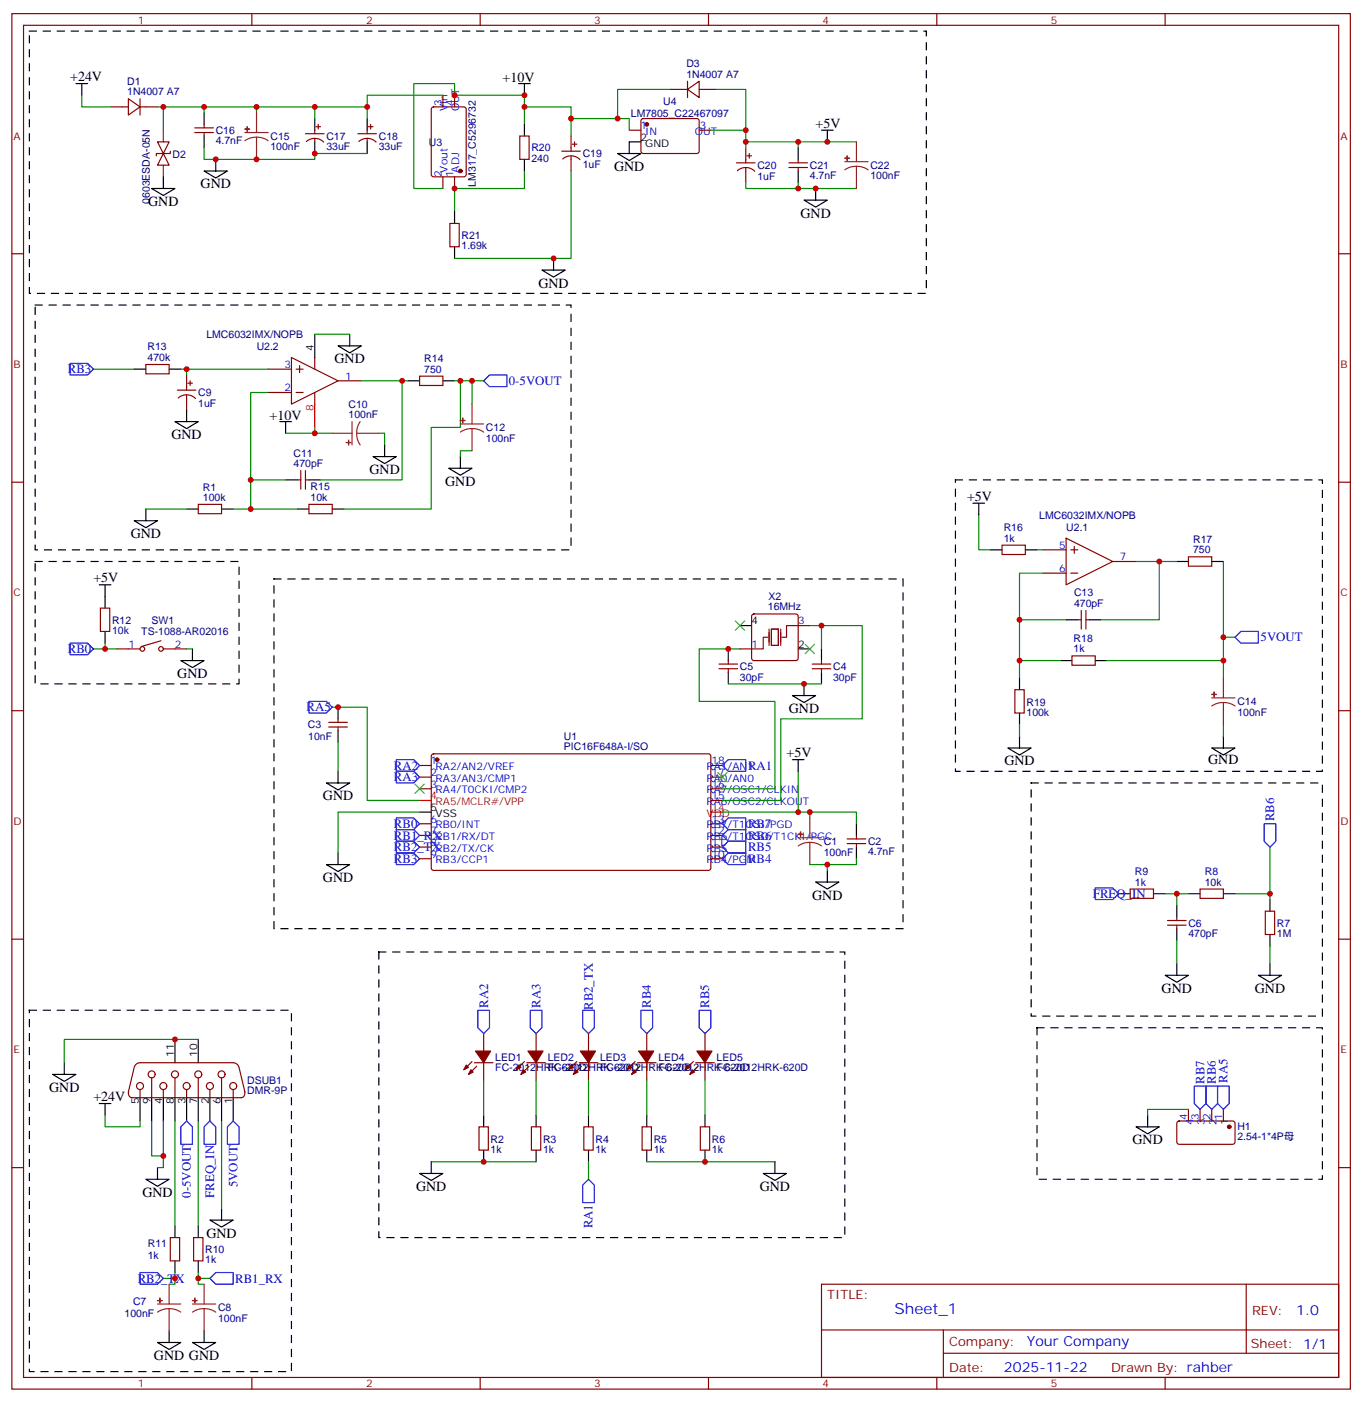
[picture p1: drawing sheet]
<svg xmlns="http://www.w3.org/2000/svg" width="412mm" height="424mm" viewBox="0 0 412 424" stroke-linecap="round" stroke-linejoin="round" font-family="sans-serif">
<g fill="none" stroke="#870000" stroke-width=".35">
<path d="M3.6 4.1h405.3v416.3h-405.3zM7.1 7.7h398.3v409.2h-398.3zM76.3 4.1v3.6M145.4 4.1v3.6M214.6 4.1v3.6M283.7 4.1v3.6M352.8 4.1v3.6M33.6 32.3h5.3M38.9 29.9l3.5 2.4-3.5 2.5zM42.4 29.9v4.9M42.4 32.3h5.3M59 38.7h5.6"/>
<path d="M61.8 37.6v1.1M95.3 39.4v1.1M95.7 38.3h1.4M96.4 37.6v1.5M111.2 39.4v1.1M111.5 38.3h1.5M112.3 37.6v1.5M130.8 32.6l.5-.3h9.2l.6 .5 .1 20-.5 .7h-9.4l-.6-.4-.1-20zM134.1 28.8v3.5M137.7 28.8v3.5M190.6 39.4h3.5M194.3 36.1l.5-.2h16.5l.4 .7v9.4l-.7 .5-16.5-.1-.4-.6v-9.2z"/>
<path d="M202.9 27.1h5.3M208.2 27.1l3.5-2.5v4.9zM208.2 24.6v4.9M211.7 39.4h3.6M211.7 27.1h5.3M47.7 42.9h3.5l-1.7 3.6zM49.5 46.5l1.7 3.5h-3.5zM51.6 45.8v.7h-4.3v.7M59 40.1h5.6M61.8 40.1v1.1M92.5 40.5h5.6M92.8 42.8a3.8 3.8 0 0 1 5.2 .2"/>
<path d="M95.3 41.9v1M108.4 40.5h5.6M108.7 42.8a3.8 3.8 0 0 1 5.2 .2M111.2 41.9v1M134.1 53.5v3.5M137.7 53.5v3.5M157.4 41.2h2.8v7h-2.8zM170.1 45.8h5.7M170.4 48.1a3.8 3.8 0 0 1 5.2 .2M172.9 41.2v4.6M172.9 47.2v4.6M173.3 43.6h1.4"/>
<path d="M174 42.9v1.4M223 49.3h5.7M223.3 51.7a3.8 3.8 0 0 1 5.3 .1M225.8 44.7v4.6M225.8 50.7v4.6M226.2 47.2h1.4M226.9 46.5v1.4M238.9 49.3h5.6M238.9 50.7h5.6M241.7 48.2v1.1M241.7 50.7v1.1M3.6 76.8h3.5"/>
<path d="M136.2 67.6h2.9v7.1h-2.9zM405.4 76.8h3.5M44.2 110.3h7v2.8h-7zM53.7 118.1h5.6M56.5 113.5v4.6M56.5 119.5v4.6M56.9 116h1.4M57.6 115.3v1.4M81.2 118.8h7.1M81.2 111.7h7.1M88.3 108.2l14.1 7.1-14.1 7zM89.7 118.8h2.1"/>
<path d="M89.7 111.7h2.1M90.7 110.7v2.1M95.3 108.2v3.5M95.3 118.8v3.5M102.4 115.3h7M127.1 113.8h7v2.9h-7zM54 120.5a3.8 3.8 0 0 1 5.2 .1M3.6 145.9h3.5M60 152.6h7.1v2.9h-7.1zM90 145.2h1.1M91.1 142.4v5.7M92.5 142.4v5.7"/>
<path d="M92.5 145.2h1.1M93.6 152.6h7v2.9h-7zM405.4 145.9h3.5M303.5 165h7v2.8h-7zM315.8 173.5h7.1M315.8 166.4h7.1M322.9 162.9l14.1 7-14.1 7.1zM324.3 173.5h2.1M324.3 166.4h2.1M325.3 165.3v2.2M337 169.9h7M359.9 168.5h7.1v2.8h-7.1z"/>
<path d="M30.4 184h2.8v7.1h-2.8zM35.3 196.4h7.1M48.8 193.9l-6 1.8M49.5 196.4h7M220.6 199.9v1.1M224.1 196.4h3.5M227.8 186l.5-.2h12.7l.5 .2 .2 .5v12.7l-.2 .5-.5 .2h-12.7l-.5-.2-.2-.5v-12.7zM241.7 189.3h3.6M248.8 199.9v1.1M324.6 198.5h7.1v2.8h-7.1zM326.4 187.6h1M327.4 184.7v5.7"/>
<path d="M328.9 184.7v5.7M328.9 187.6h1M3.6 215.1h3.5M99.6 218.6h5.6M102.4 217.6v1M217.7 202.4h5.7M217.7 201h5.7M220.6 202.4v1M246 202.4h5.6M246 201h5.6M248.8 202.4v1M307.3 208.7h2.9v7.1h-2.9z"/>
<path d="M405.4 215.1h3.5M99.6 220h5.6M102.4 220v1.1M127.1 231.7h3.5M127.1 235.2h3.5M127.1 238.7h3.5M130.8 228.3l.5-.2 83.5 .1 .5 .6-.1 34.2-.6 .4h-83.6l-.4-.7v-33.9zM215.3 231.7h3.5M215.3 235.2h3.5M215.3 238.7h3.5M127.1 249.3h3.5M127.1 252.8h3.5"/>
<path d="M127.1 256.4h3.5M127.1 259.9h3.5M215.3 249.3h3.5M215.3 252.8h3.5M215.3 256.4h3.5M215.3 259.9h3.5M215.3 242.3h3.5M256.5 255.3h5.7M256.5 253.9h5.7M259.4 252.8v1.1M259.4 255.3v1.1M342.3 269.1h7v2.8h-7z"/>
<path d="M353.6 280h5.6M353.6 278.6h5.6M356.4 277.5v1.1M356.4 280v1.1M363.4 269.1h7.1v2.8h-7.1zM383.2 275.8h2.8v7h-2.8zM3.6 284.2h3.5M405.4 284.2h3.5M146.5 312.8v5.3M162.3 312.8v5.3M178.2 312.8v5.3M195.9 312.8v5.3"/>
<path d="M213.5 312.8v5.3M39 330.3a1.31 1.31 0 0 0 1.1 1.9M39.9 332.2h33.2M40.6 323l-1.7 7.4M40.7 322.9a1.77 1.77 0 0 1 1.7-1.3h28.2a1.77 1.77 0 0 1 1.7 1.3M42.4 329.7v2.5M45.9 326.2v6M49.5 329.7v2.5M53 326.2v6M56.5 329.7v2.5M60 326.2v6M63.6 329.7v2.5"/>
<path d="M67.1 326.2v6M70.6 329.7v2.5M72.4 323l1.8 7.4M74.1 330.3a1.41 1.41 0 0 1-1.1 1.9M142.9 321.3l-2.4 2.4M143.7 321.6h5.6M144.4 322.7l-2.5 2.5M146.5 321.6v5.3M158.8 321.3l-2.4 2.4M159.5 321.6h5.7M160.2 322.7l-2.4 2.5M162.3 321.6v5.3"/>
<path d="M174.7 321.3l-2.5 2.4M175.4 321.6h5.6M176.1 322.7l-2.5 2.5M178.2 321.6v5.3M192.3 321.3l-2.4 2.4M193 321.6h5.7M193.7 322.7l-2.4 2.5M195.9 321.6v5.3M210 321.3l-2.5 2.4M210.7 321.6h5.6M211.4 322.7l-2.5 2.5M213.5 321.6v5.3"/>
<path d="M356.6 339.5l.5-.2h16.5l.4 .7-.1 5.9-.6 .4h-16.5l-.4-.7v-5.6zM359.9 335.7v3.6M363.4 335.7v3.6M367 335.7v3.6M370.5 335.7v3.6M3.6 353.4h3.5M145.1 341h2.8v7.1h-2.8zM160.9 341h2.9v7.1h-2.9zM176.8 341h2.8v7.1h-2.8zM194.5 341h2.8v7.1h-2.8zM212.1 341h2.8v7.1h-2.8zM405.4 353.4h3.5"/>
<path d="M51.6 374.5h2.8v7.1h-2.8zM58.6 374.5h2.9v7.1h-2.9zM248.8 388.7h156.6v28.2h-156.6zM377.4 388.7v20.9M76.3 416.9v3.5M145.4 416.9v3.5M214.6 416.9v3.5M248.8 402.5h156.5M283.7 416.9v3.5M285.7 409.6h119.6M285.7 402.5v14.1M352.8 416.9v3.5"/>
<circle cx="43.1" cy="196.4" r=".71"/>
<circle cx="48.8" cy="196.4" r=".71"/>
<circle cx="42.4" cy="328.7" r="1.06"/>
<circle cx="45.9" cy="325.2" r="1.06"/>
<circle cx="49.5" cy="328.7" r="1.06"/>
<circle cx="53" cy="325.2" r="1.06"/>
<circle cx="56.5" cy="328.7" r="1.06"/>
<circle cx="60" cy="325.2" r="1.06"/>
<circle cx="63.6" cy="328.7" r="1.06"/>
<circle cx="67.1" cy="325.2" r="1.06"/>
<circle cx="70.6" cy="328.7" r="1.06"/>
</g>
<g fill="#870000" stroke="#870000" stroke-width=".35">
<path d="M142.6 323.7l.7 .7-1.4 .8z"/>
<path d="M141.2 322.3l.7 .7-1.4 .7z"/>
<path d="M144 318.1h4.6l-2.1 3.5z"/>
<path d="M158.5 323.7l.7 .7-1.4 .8z"/>
<path d="M157.1 322.3l.7 .7-1.4 .7z"/>
<path d="M159.9 318.1h4.6l-2.2 3.5z"/>
<path d="M174.3 323.7l.7 .7-1.4 .8z"/>
<path d="M172.9 322.3l.7 .7-1.4 .7z"/>
<path d="M175.8 318.1h4.5l-2.1 3.5z"/>
<path d="M192 323.7l.7 .7-1.4 .8z"/>
<path d="M190.6 322.3l.7 .7-1.4 .7z"/>
<path d="M193.4 318.1h4.6l-2.1 3.5z"/>
<path d="M209.6 323.7l.7 .7-1.4 .8z"/>
<path d="M208.2 322.3l.7 .7-1.4 .7z"/>
<path d="M211 318.1h4.6l-2.1 3.5z"/>
<circle cx="132.4" cy="229.9" r=".53"/>
<circle cx="372.3" cy="341" r=".53"/>
<circle cx="139.4" cy="51.8" r=".53"/>
<circle cx="195.9" cy="37.6" r=".53"/>
</g>
<path d="M95.3 122.3v7.1M127.1 242.3h3.5M215.3 245.8h3.5" fill="none" stroke="#f00" stroke-width=".35"/>
<g fill="none" stroke="#000" stroke-width=".35">
<path d="M23 25.3h3.5M24.8 25.3v3.5M61.8 34.1v3.5M95.3 35.9v3.5M111.2 35.9v3.5M157.1 25.3h3.5M158.8 25.3v3.5M158.8 37.6v3.6M248.8 39.4h3.5M250.5 39.4v3.5M45.9 57h7.1l-3.5 2.2zM49.5 53.5v3.5"/>
<path d="M61.8 51.8h7.1l-3.6 2.1zM61.8 41.2v3.5M65.3 48.2v3.6M95.3 42.9v3.6M111.2 42.9v3.6M158.8 48.2v3.6M187 46.5h7.1l-3.5 2.1zM194.1 42.9h-3.5v3.6M241.7 44.7v3.5M241.7 51.8v3.5M247 57v3.6M137.7 64.1v3.5"/>
<path d="M137.7 74.7v3.5M167.6 78.2v3.5M243.5 60.6h7l-3.5 2.1zM164.1 81.7h7.1l-3.6 2.2zM40.6 111.7h3.6M51.2 111.7h3.6M95.3 101.1v7.1M102.4 104.7h7l-3.5 2.1zM105.9 101.1v3.6M123.5 115.3h3.6M134.1 115.3h3.6M53 127.6h7l-3.5 2.1z"/>
<path d="M56.5 124.1v3.5M84.7 127.6h3.6M86.5 127.6v3.5M113 138.2h7l-3.5 2.1zM116.5 134.7v3.5M139.4 138.2v3.5M40.6 157.6h7.1l-3.5 2.1zM44.2 154.1v3.5M56.5 154.1h3.5M67.1 154.1h3.5M86.5 145.2h3.5M90 154.1h3.6"/>
<path d="M93.6 145.2h3.5M100.6 154.1h3.5M135.9 141.7h7l-3.5 2.1zM294.6 152.3h3.6M296.4 152.3v3.5M30.1 177h3.5M31.8 177v7M299.9 166.4h3.6M310.5 166.4h3.5M356.4 169.9h3.5M367 169.9h3.5M31.8 191.1v3.5"/>
<path d="M54.8 199.9h7l-3.5 2.1zM58.3 196.4v3.5M220.6 196.4v3.5M224.1 189.3h3.5M241.7 196.4h3.6M248.8 196.4v3.5M321.1 199.9h3.5M322.9 187.6h3.5M329.9 187.6h3.5M331.7 199.9h3.5M102.4 214v3.6M220.6 203.4v3.6"/>
<path d="M240 210.5h7l-3.5 2.1zM243.5 207v3.5M248.8 203.4v3.6M308.8 205.2v3.5M308.8 215.8v3.5M98.8 237h7.1l-3.5 2.1zM102.4 221.1v3.5M102.4 233.4v3.6M240 229.9h3.5M241.7 229.9v3.5M305.2 226.4h7.1l-3.5 2.1zM308.8 222.8v3.6"/>
<path d="M367 226.4h7l-3.5 2.1zM370.5 222.8v3.6M102.4 258.1v3.6M127.1 245.8h3.5M259.4 249.3v3.5M259.4 256.4v3.5M98.8 261.7h7.1l-3.5 2.1zM247 266.9h7.1l-3.6 2.2zM250.5 263.4v3.5M338.7 270.5h3.6M349.3 270.5h3.5M356.4 274v3.5"/>
<path d="M359.9 270.5h3.5M370.5 270.5h3.5M384.6 272.2v3.6M352.8 295.2h7.1l-3.5 2.1zM356.4 281.1v3.5M356.4 291.6v3.6M381.1 295.2h7l-3.5 2.1zM384.6 282.8v3.5M384.6 291.6v3.6M53 314.6v7M60 314.6v7M15.9 325.2h7.1l-3.5 2.1z"/>
<path d="M19.5 321.6v3.6M30.1 334h3.5M31.8 334v3.5M42.4 332.2v7.1M45.9 332.2v7.1M49.5 332.2v7.1M53 332.2v7.1M56.5 332.2v7.1M60 332.2v7.1M63.6 332.2v7.1M67.1 332.2v7.1M70.6 332.2v7.1"/>
<path d="M146.5 337.5v3.5M162.3 337.5v3.5M178.2 337.5v3.5M195.9 337.5v3.5M213.5 337.5v3.5M347.6 337.5v3.5M44.2 356.9h7l-3.5 2.1zM47.7 353.4v3.5M127.1 355.1h7l-3.5 2.2zM130.6 351.6v3.5M146.5 348.1v3.5M162.3 348.1v3.5"/>
<path d="M178.2 348.1v3.5M195.9 348.1v3.5M213.5 348.1v3.5M231.1 355.1h7.1l-3.5 2.2zM234.7 351.6v3.5M344 341h7.1l-3.5 2.1zM53 371v3.5M60 371v3.5M63.6 369.3h7l-3.5 2.1zM67.1 365.7v3.6M53 381.6v3.5M60 381.6v3.5"/>
<path d="M47.7 406.3h7.1l-3.6 2.1zM51.2 402.8v3.5M58.3 406.3h7l-3.5 2.1zM61.8 402.8v3.5"/>
</g>
<g fill="none" stroke="#008700" stroke-width=".35">
<path d="M24.8 28.8v3.5h8.8M47.7 32.3h63.5v3.6M49.5 32.3v7.1M61.8 32.3v1.8M77.7 32.3v1.8M95.3 32.3v3.6M134.1 28.8h-22.9v3.5M158.8 37.6v-8.8h-21.1v-3.5h-12.4v31.7h8.8M158.8 32.3h14.1v8.9M172.9 35.9h17.7v3.5M202.9 27.1h-15.9v8.8M217 27.1h8.8v12.3h-10.5"/>
<path d="M225.8 39.4v5.3M61.8 44.7v3.5h33.5v-1.7h15.9M158.8 51.8v5.2h-21.1v7.1M172.9 51.8v26.4h-35.2M225.8 42.9h15.9v1.8M225.8 55.3v1.7h33.6M241.7 42.9h17.7M241.7 55.3v1.7M28.3 111.7h12.3M54.8 111.7h1.7v1.8M56.5 111.7h24.7M81.2 118.8h-5.3v26.4h10.6"/>
<path d="M95.3 101.1h10.6M109.4 115.3h12.4v29.9h-24.7M121.8 115.3h1.7M137.7 115.3h5.2v7M139.4 115.3v14.1h-8.8v24.7h-26.5M142.9 115.3h3.6M95.3 129.4v1.7h-8.8M95.3 131.1h5.3M114.7 131.1h1.8v3.6M142.9 136.4h-3.5v1.8M44.2 154.1h12.3M70.6 154.1h5.3"/>
<path d="M75.9 145.2v8.9h14.1M296.4 155.8v10.6h3.5M314 166.4h1.8M315.8 173.5h-7v14.1h14.1M344 169.9h7.1v17.7h-17.7M351.1 169.9h5.3M370.5 169.9v30h-35.3M28.3 196.4h3.5M31.8 194.6v1.8h3.5M56.5 196.4h1.8M224.1 196.4h-12.4v15.9h23v26.4h-15.9M245.3 189.3h3.5v7.1"/>
<path d="M248.8 189.3h12.3v28.3h-24.7v24.7h-17.6M308.8 187.6v12.3h12.3M308.8 199.9v5.3M370.5 199.9v5.3M370.5 192.9h3.5M100.6 214h10.6v28.3h15.9M220.6 207h28.2M308.8 219.3v3.5M370.5 219.3v3.5M102.4 224.6v8.8M241.7 233.4v12.4h-22.9M127.1 245.8h-24.7v12.3"/>
<path d="M241.7 245.8h17.7v3.5M245.3 245.8v1.7M259.4 259.9v1.8h-14.1M384.6 256.4v15.8M250.5 261.7v1.7M352.8 270.5h7.1M356.4 270.5v3.5M374 270.5h10.6M356.4 284.6v7M384.6 286.3v5.3M60 314.6h-40.5v7M31.8 337.5v3.5h10.6v-1.7"/>
<path d="M45.9 339.3v10.5h3.6M49.5 339.3v14.1h-1.8M53 339.3v31.7M60 339.3v31.7M67.1 339.3v26.4M146.5 326.9v10.6M162.3 326.9v10.6M178.2 326.9v10.6M195.9 326.9v10.6M213.5 326.9v10.6M359.9 335.7h-12.3v1.8M130.6 351.6h31.7"/>
<path d="M178.2 351.6v5.3M195.9 351.6h38.8M49.5 386.9h3.5M53 385.1v3.6h-1.8M60 385.1v3.6h1.8M60 386.9h3.6"/>
</g>
<path d="M222.7 187.9l2.8 2.8M225.5 187.9l-2.8 2.8M243.8 195l2.9 2.8M246.7 195l-2.9 2.8M125.7 237.3l2.8 2.8M128.5 237.3l-2.8 2.8M217.4 233.8l2.8 2.8M220.2 233.8l-2.8 2.8" fill="none" stroke="#3c3" stroke-width=".35"/>
<g fill="none" stroke="#00f" stroke-width=".35">
<path d="M21.2 110h5.3l1.8 1.7-1.8 1.8h-5.3zM146.5 115.3l1.7-1.8h5.3v3.5h-5.3zM21.2 194.6h5.3l1.8 1.8-1.8 1.8h-5.3zM374 192.9l1.8-1.8h5.3v3.5h-5.3zM93.6 212.3h5.2l1.8 1.7-1.8 1.8h-5.2zM120 229.9h5.3l1.8 1.8-1.8 1.7h-5.3zM120 233.4h5.3l1.8 1.8-1.8 1.8h-5.3zM218.8 231.7l1.8-1.8h5.2v3.5h-5.2zM120 254.6h5.3l1.8 1.8-1.8 1.7h-5.3zM120 251.1h5.3l1.8 1.7-1.8 1.8h-5.3zM120 247.5h5.3l1.8 1.8-1.8 1.8h-5.3zM120 258.1h5.3l1.8 1.8-1.8 1.8h-5.3z"/>
<path d="M218.8 256.4l1.8-1.8h5.2v3.5h-5.2zM218.8 259.9l1.8-1.8h5.2v3.6h-5.2zM218.8 252.8l1.8-1.7h5.2v3.5h-5.2zM218.8 249.3l1.8-1.8h5.2v3.6h-5.2zM382.8 249.3h3.6v5.3l-1.8 1.8-1.8-1.8zM331.7 268.7h5.3l1.7 1.8-1.7 1.7h-5.3zM144.7 305.8h3.5v5.2l-1.7 1.8-1.8-1.8zM160.6 305.8h3.5v5.2l-1.8 1.8-1.7-1.8zM176.5 305.8h3.5v5.2l-1.8 1.8-1.7-1.8zM194.1 305.8h3.5v5.2l-1.7 1.8-1.8-1.8zM211.7 305.8h3.6v5.2l-1.8 1.8-1.8-1.8zM56.5 339.3l1.8 1.7v5.3h-3.5v-5.3z"/>
<path d="M361.7 328.7h3.5v5.3l-1.8 1.7-1.7-1.7zM365.2 328.7h3.5v5.3l-1.7 1.7-1.8-1.7zM368.7 328.7h3.6v5.3l-1.8 1.7-1.8-1.7zM61.8 341l1.8-1.7 1.7 1.7v5.3h-3.5zM68.9 341l1.7-1.7 1.8 1.7v5.3h-3.5zM178.2 356.9l1.8 1.8v5.3h-3.5v-5.3zM42.4 385.1h5.3l1.8 1.8-1.8 1.8h-5.3zM65.3 385.1h5.3v3.6h-5.3l-1.7-1.8z"/>
</g>
<path d="M232.6 192.9h-1.5v3.5h-3.5M232.9 190.4v4.9M233.6 190.4h2.1v4.9h-2.1zM236.4 190.4v4.9M241.7 189.3h-3.5v3.6h-1.4" fill="none" stroke="#870012" stroke-width=".35"/>
<path d="M8.9 9.4h271.6v79.4h-271.6zM10.7 92.3h162.2v74.1h-162.2zM289.3 145.2h111.2v88.2h-111.2zM10.7 169.9h61.7v37.1h-61.7zM83 175.2h190.5v105.9h-190.5zM312.3 237h88.2v70.5h-88.2zM114.7 288.1h141.1v86.4h-141.1zM8.9 305.8h79.4v109.3h-79.4zM314 311h86.5v45.9h-86.5z" fill="none" stroke="#000" stroke-width=".35" stroke-dasharray="2.1 2.1"/>
<g fill="none" stroke="#8c2424" stroke-width=".35">
<path d="M49.5 39.4v3.5M77.7 34.1v6M49.5 50v3.5M74.2 40.1h7M77.7 41.5l1.8 .3 1.7 .8M77.7 41.5l-1.9 .3-1.6 .8M77.7 41.5v6.7M255.8 48.9h7.1M259.4 50.3l1.8 .3 1.7 .8M259.4 50.3l-1.9 .3-1.7 .8M259.4 42.9v6M259.4 50.3v6.7"/>
<path d="M100.6 131.1h6M106.6 127.6v7.1M108 131.1l.3 1.9 .8 1.7M108 131.1h6.7M109.1 127.6l-.8 1.7-.3 1.8M139.4 128.3h7.1M142.9 129.7l1.9 .3 1.7 .8M142.9 129.7l-1.8 .3-1.7 .8M142.9 122.3v6M142.9 129.7v6.7M367 211.2h7M370.5 212.6l1.8 .3 1.7 .8"/>
<path d="M370.5 212.6l-1.9 .3-1.6 .8M370.5 205.2v6M370.5 212.6v6.7M241.7 253.5h7.1M245.3 255l1.8 .2 1.7 .8M245.3 255l-1.9 .2-1.7 .8M245.3 247.5v6M245.3 255v6.7M47.7 394.7h7.1M51.2 396.1l1.9 .2 1.7 .8M51.2 396.1l-1.8 .2-1.7 .8M51.2 388.7v6"/>
<path d="M51.2 396.1v6.7M58.3 394.7h7M61.8 396.1l1.9 .2 1.6 .8M61.8 396.1l-1.8 .2-1.7 .8M61.8 388.7v6M61.8 396.1v6.7"/>
</g>
<g fill="#8c2424" stroke="#8c2424" stroke-width=".35">
<path d="M74.2 39.1h1.4z"/>
<path d="M74.9 38.3v1.5z"/>
<path d="M255.8 47.9h1.4z"/>
<path d="M256.5 47.2l.1 1.4z"/>
<path d="M139.4 127.2l1.4 .1z"/>
<path d="M140.1 126.5l.1 1.5z"/>
<path d="M105.6 133.2v1.5z"/>
<path d="M104.8 133.9h1.5z"/>
<path d="M241.7 252.5h1.4z"/>
<path d="M242.4 251.8l.1 1.4z"/>
<path d="M367 210.1l1.4 .1z"/>
<path d="M367.7 209.4v1.5z"/>
<path d="M58.3 393.6h1.4z"/>
<path d="M59 392.9v1.4z"/>
<path d="M47.7 393.6h1.4z"/>
<path d="M48.4 392.9v1.4z"/>
</g>
<g fill="#c00">
<circle cx="241.7" cy="245.8" r=".88"/>
<circle cx="245.3" cy="245.8" r=".88"/>
<circle cx="250.5" cy="261.7" r=".88"/>
<circle cx="220.6" cy="196.4" r=".88"/>
<circle cx="248.8" cy="189.3" r=".88"/>
<circle cx="384.6" cy="270.5" r=".88"/>
<circle cx="356.4" cy="270.5" r=".88"/>
<circle cx="49.5" cy="349.8" r=".88"/>
<circle cx="53" cy="314.6" r=".88"/>
<circle cx="53" cy="386.9" r=".88"/>
<circle cx="60" cy="386.9" r=".88"/>
<circle cx="243.5" cy="207" r=".88"/>
<circle cx="31.8" cy="196.4" r=".88"/>
<circle cx="56.5" cy="111.7" r=".88"/>
<circle cx="95.3" cy="131.1" r=".88"/>
<circle cx="121.8" cy="115.3" r=".88"/>
<circle cx="142.9" cy="115.3" r=".88"/>
<circle cx="139.4" cy="115.3" r=".88"/>
<circle cx="75.9" cy="145.2" r=".88"/>
<circle cx="75.9" cy="154.1" r=".88"/>
<circle cx="102.4" cy="214" r=".88"/>
<circle cx="351.1" cy="169.9" r=".88"/>
<circle cx="308.8" cy="187.6" r=".88"/>
<circle cx="308.8" cy="199.9" r=".88"/>
<circle cx="370.5" cy="199.9" r=".88"/>
<circle cx="370.5" cy="192.9" r=".88"/>
<circle cx="95.3" cy="32.3" r=".88"/>
<circle cx="77.7" cy="32.3" r=".88"/>
<circle cx="61.8" cy="32.3" r=".88"/>
<circle cx="95.3" cy="46.5" r=".88"/>
<circle cx="49.5" cy="32.3" r=".88"/>
<circle cx="65.3" cy="48.2" r=".88"/>
<circle cx="111.2" cy="32.3" r=".88"/>
<circle cx="137.7" cy="28.8" r=".88"/>
<circle cx="137.7" cy="57" r=".88"/>
<circle cx="158.8" cy="28.8" r=".88"/>
<circle cx="158.8" cy="32.3" r=".88"/>
<circle cx="167.6" cy="78.2" r=".88"/>
<circle cx="172.9" cy="35.9" r=".88"/>
<circle cx="187" cy="35.9" r=".88"/>
<circle cx="225.8" cy="39.4" r=".88"/>
<circle cx="225.8" cy="42.9" r=".88"/>
<circle cx="241.7" cy="42.9" r=".88"/>
<circle cx="241.7" cy="57" r=".88"/>
<circle cx="247" cy="57" r=".88"/>
<circle cx="213.5" cy="351.6" r=".88"/>
<circle cx="146.5" cy="351.6" r=".88"/>
<circle cx="250.5" cy="42.9" r=".88"/>
<circle cx="77.7" cy="48.2" r=".88"/>
</g>
<text font-size="4.6" fill="#00f" x="270.9" y="397.7">Sheet_1</text>
<g font-size="4.2">
<text x="21.2" y="24.6">+24V</text>
<text x="152.2" y="24.9">+10V</text>
<text x="247" y="38.7">+5V</text>
<text x="186" y="51.8">GND</text>
<text x="60.7" y="57">GND</text>
<text x="44.9" y="62.3">GND</text>
<text x="242.4" y="65.9">GND</text>
<text x="163.1" y="87">GND</text>
<text x="101.3" y="110">GND</text>
<text x="81.6" y="127.2">+10V</text>
<text x="51.9" y="132.9">GND</text>
<text x="111.9" y="143.5">GND</text>
<text x="134.8" y="147">GND</text>
<text x="292.9" y="151.6">+5V</text>
<text x="39.6" y="162.9">GND</text>
<text x="28.3" y="176.3">+5V</text>
<text x="53.7" y="205.2">GND</text>
<text x="238.9" y="215.8">GND</text>
<text x="238.2" y="229.2">+5V</text>
<text x="304.2" y="231.7">GND</text>
<text x="365.9" y="231.3">GND</text>
<text x="97.8" y="242.3">GND</text>
<text x="97.8" y="266.9">GND</text>
<text x="246" y="272.2">GND</text>
<text x="351.8" y="300.5">GND</text>
<text x="380" y="300.5">GND</text>
<text x="14.9" y="330.4">GND</text>
<text x="28.3" y="333.3">+24V</text>
<text x="343" y="346.3">GND</text>
<text x="43.1" y="362.2">GND</text>
<text x="126" y="360.4">GND</text>
<text x="230.1" y="360.4">GND</text>
<text x="62.5" y="374.5">GND</text>
<text x="46.6" y="411.6">GND GND</text>
</g>
<g font-size="4.2" fill="#00f">
<text x="392.6" y="397.9">1.0</text>
<text x="311" y="407.5">Your Company</text>
<text x="304" y="415.3">2025-11-22</text>
</g>
<g font-size="3.9" fill="#00f">
<text x="20.5" y="113">RB3</text>
<text x="154.1" y="116.6">0-5VOUT</text>
<text x="20.5" y="197.7">RB0</text>
<text x="381.8" y="194.1">5VOUT</text>
<text x="92.9" y="215.3">RA5</text>
<text x="119.3" y="232.9">RA2</text>
<text x="226.6" y="232.9">RA1</text>
<text x="119.3" y="236.4">RA3</text>
<text x="119.3" y="250.6">RB0</text>
<text x="226.6" y="250.6">RB7</text>
<text x="385.9" y="248.6" transform="rotate(-90 385.9 248.6)">RB6</text>
<text x="119.3" y="257.6">RB2_TX</text>
<text x="119.3" y="254.1">RB1_RX</text>
<text x="226.6" y="257.6">RB5</text>
<text x="226.6" y="254.1">RB6</text>
<text x="119.3" y="261.2">RB3</text>
<text x="226.6" y="261.2">RB4</text>
<text x="331" y="271.7">FREQ_IN</text>
<text x="147.8" y="305" transform="rotate(-90 147.8 305)">RA2</text>
<text x="163.7" y="305" transform="rotate(-90 163.7 305)">RA3</text>
<text x="179.5" y="305.7" transform="rotate(-90 179.5 305.7)">RB2_TX</text>
<text x="197.1" y="305" transform="rotate(-90 197.1 305)">RB4</text>
<text x="214.8" y="305" transform="rotate(-90 214.8 305)">RB5</text>
<text x="364.7" y="328" transform="rotate(-90 364.7 328)">RB7</text>
<text x="368.2" y="328" transform="rotate(-90 368.2 328)">RB6</text>
<text x="371.8" y="327.7" transform="rotate(-90 371.8 327.7)">RA5</text>
<text x="71.9" y="359.4" transform="rotate(-90 71.9 359.4)">5VOUT</text>
<text x="57.8" y="362.5" transform="rotate(-90 57.8 362.5)">0-5VOUT</text>
<text x="64.8" y="362.5" transform="rotate(-90 64.8 362.5)">FREQ_IN</text>
<text x="179.5" y="371.8" transform="rotate(-90 179.5 371.8)">RA1</text>
<text x="41.7" y="388.2">RB2_TX</text>
<text x="71.2" y="388.2">RB1_RX</text>
</g>
<g font-size="3.9" fill="#800">
<text x="250.5" y="393.2">TITLE:</text>
<text x="379.2" y="397.9">REV:</text>
<text x="287.5" y="407.4">Company:</text>
<text x="378.8" y="408.1">Sheet: 1/1</text>
<text x="287.5" y="415.1">Date:</text>
<text x="336.5" y="415.2">Drawn By: rahber</text>
</g>
<g font-size="3.2" fill="#800">
<text x="41.7" y="7.1">1</text>
<text x="110.8" y="7.1">2</text>
<text x="180" y="7.1">3</text>
<text x="249.1" y="7.1">4</text>
<text x="318.3" y="7.1">5</text>
<text x="4.1" y="42.2">A</text>
<text x="405.9" y="42.2">A</text>
<text x="4.1" y="111.4">B</text>
<text x="405.9" y="111.4">B</text>
<text x="4.1" y="180.5">C</text>
<text x="405.9" y="180.5">C</text>
<text x="4.1" y="249.7">D</text>
<text x="405.9" y="249.7">D</text>
<text x="4.1" y="318.8">E</text>
<text x="405.9" y="318.8">E</text>
<text x="41.7" y="419.9">1</text>
<text x="110.8" y="419.9">2</text>
<text x="180" y="419.9">3</text>
<text x="249.1" y="419.9">4</text>
<text x="318.3" y="419.9">5</text>
</g>
<g font-size="3.2" fill="#000080">
<text x="207.9" y="23.5">1N4007 A7</text>
<text x="207.9" y="20.3">D3</text>
<text x="38.5" y="28.8">1N4007 A7</text>
<text x="38.5" y="25.7">D1</text>
<text x="191.1" y="35.3">LM7805_C22467097</text>
<text x="200.8" y="31.7">U4</text>
<text x="65.3" y="40.5">C16</text>
<text x="52.3" y="47.7">D2</text>
<text x="65.3" y="43.7">4.7nF</text>
<text x="81.9" y="45.5">100nF</text>
<text x="81.9" y="42.4">C15</text>
<text x="98.8" y="45.5">33uF</text>
<text x="98.8" y="42.3">C17</text>
<text x="114.7" y="45.5">33uF</text>
<text x="114.7" y="42.3">C18</text>
<text x="129.9" y="44.1">U3</text>
<text x="160.9" y="45.8">R20</text>
<text x="176.5" y="47.6">C19</text>
<text x="160.9" y="49">240</text>
<text x="176.5" y="50.8">1uF</text>
<text x="229.4" y="51.1">C20</text>
<text x="245.3" y="51.1">C21</text>
<text x="263.6" y="51.2">C22</text>
<text x="144.1" y="56.5" transform="rotate(-90 144.1 56.5)">LM317_C5296732</text>
<text x="229.4" y="54.3">1uF</text>
<text x="245.3" y="54.3">4.7nF</text>
<text x="263.6" y="54.3">100nF</text>
<text x="45.4" y="61.7" transform="rotate(-90 45.4 61.7)">0603ESDA-05N</text>
<text x="139.8" y="75.5">1.69k</text>
<text x="139.8" y="72.3">R21</text>
<text x="44.7" y="106.1">R13</text>
<text x="62.5" y="102.3">LMC6032IMX/NOPB</text>
<text x="77.7" y="105.8">U2.2</text>
<text x="44.7" y="109.3">470k</text>
<text x="128.5" y="112.8">750</text>
<text x="128.5" y="109.6">R14</text>
<text x="60" y="119.9">C9</text>
<text x="60" y="123.1">1uF</text>
<text x="105.6" y="123.4">C10</text>
<text x="105.6" y="126.5">100nF</text>
<text x="147.2" y="130.6">C12</text>
<text x="147.2" y="133.6">100nF</text>
<text x="88.9" y="141.4">470pF</text>
<text x="88.9" y="138.2">C11</text>
<text x="61.5" y="148.5">R1</text>
<text x="94.1" y="148.4">R15</text>
<text x="61.5" y="151.6">100k</text>
<text x="94.1" y="151.6">10k</text>
<text x="304" y="160.8">R16</text>
<text x="314.7" y="157">LMC6032IMX/NOPB</text>
<text x="322.9" y="160.6">U2.1</text>
<text x="304" y="163.9">1k</text>
<text x="361.3" y="167.5">750</text>
<text x="361.3" y="164.3">R17</text>
<text x="232.6" y="184.7">16MHz</text>
<text x="232.8" y="181.6">X2</text>
<text x="325.3" y="183.7">470pF</text>
<text x="325.3" y="180.5">C13</text>
<text x="33.9" y="191.9">10k</text>
<text x="33.9" y="188.7">R12</text>
<text x="45.9" y="188.7">SW1</text>
<text x="42.8" y="192.2">TS-1088-AR02016</text>
<text x="325.1" y="197.4">1k</text>
<text x="325.1" y="194.3">R18</text>
<text x="224.1" y="202.8">C5</text>
<text x="252.3" y="202.8">C4</text>
<text x="224.1" y="206">30pF</text>
<text x="252.3" y="206">30pF</text>
<text x="310.9" y="213.5">R19</text>
<text x="374.7" y="213.4">C14</text>
<text x="93.2" y="220.5">C3</text>
<text x="310.9" y="216.6">100k</text>
<text x="374.7" y="216.6">100nF</text>
<text x="93.3" y="224">10nF</text>
<text x="170.8" y="226.9">PIC16F648A-I/SO</text>
<text x="170.8" y="223.8">U1</text>
<text x="249.5" y="255.7">C1</text>
<text x="262.9" y="255.7">C2</text>
<text x="249.5" y="258.9">100nF</text>
<text x="262.9" y="258.9">4.7nF</text>
<text x="343.7" y="268">1k</text>
<text x="343.7" y="264.8">R9</text>
<text x="364.9" y="268">10k</text>
<text x="364.9" y="264.8">R8</text>
<text x="359.9" y="280.4">C6</text>
<text x="386.7" y="280.5">R7</text>
<text x="359.9" y="283.6">470pF</text>
<text x="386.7" y="283.6">1M</text>
<text x="150" y="321.1">LED1</text>
<text x="165.9" y="321.1">LED2</text>
<text x="181.8" y="321.1">LED3</text>
<text x="199.4" y="321.1">LED4</text>
<text x="217" y="321.1">LED5</text>
<text x="74.9" y="328.2">DSUB1</text>
<text x="150" y="324.2">FC-2012HRK-620D</text>
<text x="165.9" y="324.2">FC-2012HRK-620D</text>
<text x="181.8" y="324.2">FC-2012HRK-620D</text>
<text x="199.4" y="324.2">FC-2012HRK-620D</text>
<text x="217" y="324.2">FC-2012HRK-620D</text>
<text x="74.9" y="331.2">DMR-9P</text>
<text x="374.7" y="341.9">H1</text>
<text x="148.6" y="345.8">R2</text>
<text x="164.5" y="345.8">R3</text>
<text x="180.3" y="345.8">R4</text>
<text x="198" y="345.8">R5</text>
<text x="215.6" y="345.8">R6</text>
<text x="374.7" y="345">2.54-1*4P母</text>
<text x="148.6" y="348.9">1k</text>
<text x="164.5" y="348.9">1k</text>
<text x="180.3" y="348.9">1k</text>
<text x="198" y="348.9">1k</text>
<text x="215.6" y="348.9">1k</text>
<text x="44.8" y="377.4">R11</text>
<text x="44.7" y="381">1k</text>
<text x="62.2" y="382.4">1k</text>
<text x="62.2" y="379.3">R10</text>
<text x="40.3" y="395.1">C7</text>
<text x="37.7" y="398.6">100nF</text>
<text x="66" y="400.1">100nF</text>
<text x="66" y="396.9">C8</text>
</g>
<g font-size="3.2" fill="#00f">
<text x="133.8" y="32.2" transform="rotate(-90 133.8 32.2)">3</text>
<text x="135.5" y="33.7" transform="rotate(-90 135.5 33.7)">Vin</text>
<text x="137.3" y="32.2" transform="rotate(-90 137.3 32.2)">4</text>
<text x="139.1" y="33.7" transform="rotate(-90 139.1 33.7)">OUT</text>
<text x="193.9" y="39.1">1</text>
<text x="195.4" y="40.8">IN</text>
<text x="210.4" y="40.8">OUT</text>
<text x="211.9" y="39.1">3</text>
<text x="133.8" y="53.7" transform="rotate(-90 133.8 53.7)">2</text>
<text x="135.5" y="52.2" transform="rotate(-90 135.5 52.2)">Vout</text>
<text x="137.3" y="53.7" transform="rotate(-90 137.3 53.7)">1</text>
<text x="139.1" y="52.2" transform="rotate(-90 139.1 52.2)">ADJ</text>
<text x="86.1" y="111.4">3</text>
<text x="86.1" y="118.4">2</text>
<text x="104.5" y="114.9">1</text>
<text x="320.7" y="166.1">5</text>
<text x="320.7" y="173.1">6</text>
<text x="339.1" y="169.6">7</text>
<text x="241.7" y="189">3</text>
<text x="38.9" y="196">1</text>
<text x="53" y="196">2</text>
<text x="227.6" y="196">1</text>
<text x="130.4" y="231.3">1</text>
<text x="131.9" y="233.1">RA2/AN2/VREF</text>
<text x="214" y="233.1">RA1/AN1</text>
<text x="215.4" y="231.3">18</text>
<text x="130.4" y="234.8">2</text>
<text x="130.4" y="238.4">3</text>
<text x="131.9" y="236.6">RA3/AN3/CMP1</text>
<text x="214" y="236.6">RA0/AN0</text>
<text x="215.4" y="238.4">16</text>
<text x="215.4" y="234.8">17</text>
<text x="131.9" y="240.1">RA4/T0CKI/CMP2</text>
<text x="214" y="243.7">RA6/OSC2/CLKOUT</text>
<text x="214" y="240.1">RA7/OSC1/CLKIN</text>
<text x="215.4" y="241.9">15</text>
<text x="130.4" y="249">6</text>
<text x="131.9" y="250.7">RB0/INT</text>
<text x="214" y="250.7">RB7/T1OSI/PGD</text>
<text x="215.4" y="249">13</text>
<text x="130.4" y="252.5">7</text>
<text x="130.4" y="256">8</text>
<text x="131.9" y="254.2">RB1/RX/DT</text>
<text x="131.9" y="257.8">RB2/TX/CK</text>
<text x="214" y="257.8">RB5</text>
<text x="214" y="254.2">RB6/T1OSO/T1CKI/PGC</text>
<text x="215.4" y="256">11</text>
<text x="215.4" y="252.5">12</text>
<text x="130.4" y="259.5">9</text>
<text x="131.9" y="261.3">RB3/CCP1</text>
<text x="214" y="261.3">RB4/PGM</text>
<text x="215.4" y="259.5">10</text>
<text x="359.6" y="339.1" transform="rotate(-90 359.6 339.1)">4</text>
<text x="361.3" y="340.6" transform="rotate(-90 361.3 340.6)">4</text>
<text x="363.1" y="339.1" transform="rotate(-90 363.1 339.1)">3</text>
<text x="364.8" y="340.6" transform="rotate(-90 364.8 340.6)">3</text>
<text x="366.6" y="339.1" transform="rotate(-90 366.6 339.1)">2</text>
<text x="368.4" y="340.6" transform="rotate(-90 368.4 340.6)">2</text>
<text x="370.1" y="339.1" transform="rotate(-90 370.1 339.1)">1</text>
<text x="371.9" y="340.6" transform="rotate(-90 371.9 340.6)">1</text>
</g>
<g font-size="3.2">
<text x="193.9" y="42.6">2</text>
<text x="195.4" y="44.3">GND</text>
<text x="95" y="106.1" transform="rotate(-90 95 106.1)">4</text>
<text x="227.6" y="189">4</text>
<text x="241.7" y="196">2</text>
<text x="130.4" y="245.4">5</text>
<text x="131.9" y="247.2">VSS</text>
<text x="52.6" y="319.9" transform="rotate(-90 52.6 319.9)">11</text>
<text x="59.7" y="319.9" transform="rotate(-90 59.7 319.9)">10</text>
<text x="42.1" y="334" transform="rotate(-90 42.1 334)">5</text>
<text x="45.6" y="334" transform="rotate(-90 45.6 334)">9</text>
<text x="49.1" y="334" transform="rotate(-90 49.1 334)">4</text>
<text x="52.6" y="334" transform="rotate(-90 52.6 334)">8</text>
<text x="56.2" y="334" transform="rotate(-90 56.2 334)">3</text>
<text x="59.7" y="334" transform="rotate(-90 59.7 334)">7</text>
<text x="63.2" y="334" transform="rotate(-90 63.2 334)">2</text>
<text x="66.7" y="334" transform="rotate(-90 66.7 334)">6</text>
<text x="70.3" y="334" transform="rotate(-90 70.3 334)">1</text>
</g>
<g font-size="3.2" fill="#f00">
<text x="95" y="124.4" transform="rotate(-90 95 124.4)">8</text>
<text x="130.4" y="241.9">4</text>
<text x="131.9" y="243.7">RA5/MCLR#/VPP</text>
<text x="215.4" y="245.4">14</text>
<text x="214" y="247.2">VDD</text>
</g>
</svg>
